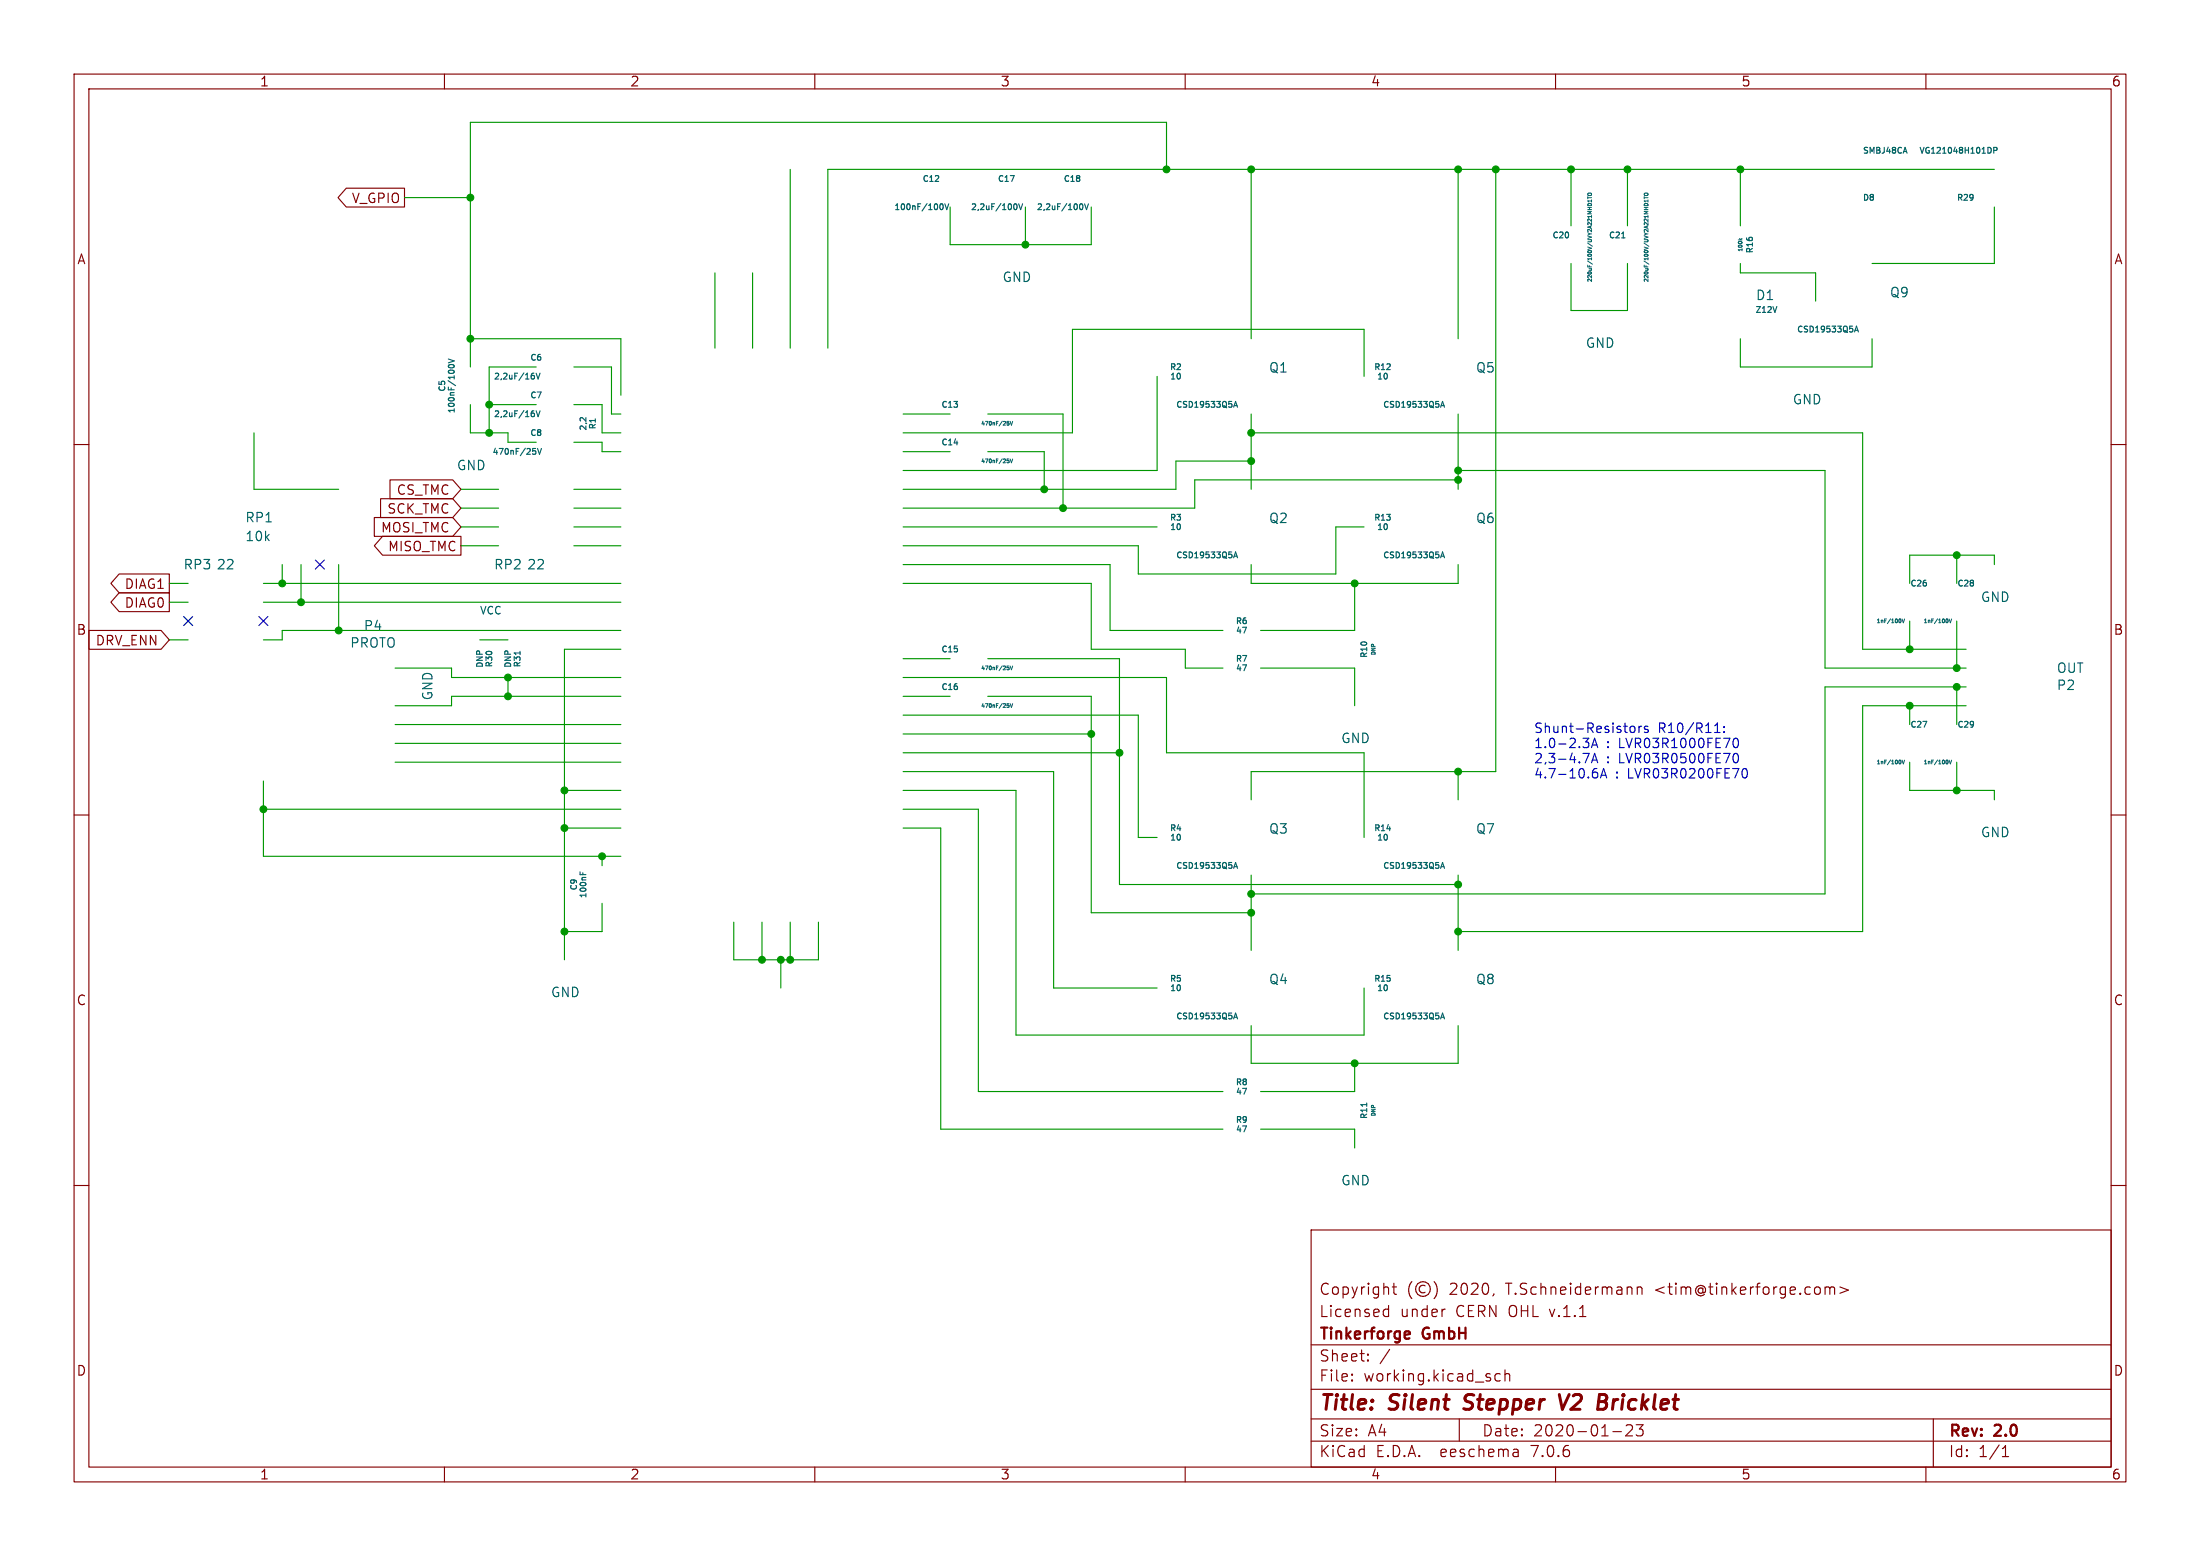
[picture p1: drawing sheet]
<svg xmlns="http://www.w3.org/2000/svg" width="297mm" height="210mm" viewBox="0 0 297 210" stroke-linecap="round" stroke-linejoin="round" font-family="sans-serif">
<g fill="none" stroke="#840000" stroke-width=".15">
<path d="M10 10h277v190h-277zM12 12h273v186h-273zM60 10v2M110 10v2M160 10v2M210 10v2M260 10v2M46.7 25.4h7.9v2.5h-7.9l-1.1-1.2zM10 60h2M285 60h2M16.1 77.5h6.8v2.5h-6.8l-1.1-1.3zM50.5 69.8h10.6l1.1 1.3-1.1 1.3h-10.6z"/>
<path d="M51.4 67.3h9.7l1.1 1.3-1.1 1.3h-9.7zM51.6 72.4h10.6v2.5h-10.6l-1.1-1.2zM52.6 64.8h8.5l1.1 1.2-1.1 1.3h-8.5zM12 85.1h9.7l1.2 1.3-1.2 1.2h-9.7zM16.1 80h6.8v2.6h-6.8l-1.1-1.3zM10 110h2M285 110h2M10 160h2M285 160h2M177 166h108v32h-108zM186.9 177.6l.1 .1 .5-.1M186.9 176.8l.1-.1 .5 .1"/>
<path d="M187.5 176.2v1.5M188 173.7h.5M188.2 173.2v1.3v.1l.3 .1M190.6 173a1.72 1.72 0 0 0 0 2.3M192.4 173.6a.52 .52 0 0 0-.8 .4 .52 .52 0 0 0 .8 .4M193.6 173a1.72 1.72 0 0 1 0 2.3M195 176.7h.1M201.7 174.6l-.2 .3M221 173.8a.37 .37 0 0 1 .7 .1v.8M221 173.7v1M246.4 173.8a.37 .37 0 0 1 .6 .1M246.4 173.7v1"/>
<path d="M247 173.9l.2-.2 .4 .1 .1 .9M247 173.9v.8M248.4 173.7l1.1 .4-1.1 .5M60 198v2M110 198v2M160 198v2M177 194.5h108M177 191.5h108M177 187.5h108M177 181.5h108M182.5 186.3h.1l-.1 .1M182.5 186.3v.1"/>
<path d="M182.5 185.5v.1M182.5 185.5h.1l-.1 .1M184.7 183.6v.1M184.7 183.6h-.1l.1 .1M184.7 182.8v.1M184.7 182.8h-.1l.1 .1M187.6 182.1l-1.3 2M197 191.5v3M202.5 185.5l-.4-.1-.3 .3v.4l.2 .2 .1 .1 .4-.1M203.2 185.5a.37 .37 0 0 1 .6 .1v.8M203.2 184.9v1.5M204.9 195.7l.1 .9"/>
<path d="M205 196.5l-.2 .1M205 196h-.2M210 198v2M217.7 193.2h1.2M219.5 192.4l.2-.1 .5 .1a.41 .41 0 0 1 .1 .5l-.8 .9h.9M220.9 192.3h.9l-.5 .6a.41 .41 0 0 1 .5 .3v.3l-.1 .2-.6 .1-.2-.1M260 198v2M261 191.5v6.5M270.3 196.6h.9M270.3 195.5l.4-.4v1.5"/>
<circle cx="192.1" cy="174" r="1"/>
</g>
<path d="M197.6 190.1l.3 .1M197.9 188.4l-.1 .4v.2M210.5 188.2l.4 2 .9-2M216.5 189.2l.3 .1a.54 .54 0 0 1-.2 .8M216.6 188.2a.46 .46 0 0 1 .3 .4 .46 .46 0 0 1-.2 .5" fill="none" stroke="#840000" stroke-width=".4"/>
<path d="M190.1 179.7l.2 .1v.2l-.7 .2M190.3 180.6l-.2 .1" fill="none" stroke="#840000" stroke-width=".3"/>
<g fill="none" stroke="#0000c2" stroke-width=".15">
<path d="M214.5 99.6l-.4 .5M220.1 98.1l.4-.1 .2 .3v.3l-.1 .2-.3 .1-.2-.2M221.3 98v.9M221.6 98l-.2 .1-.1 .2M222.5 98.1l-.3-.1-.2 .2v.2l.5 .1v.3h-.5M231.5 98.9h.7M231.7 97.8l.1-.2v1.3M232.8 98.7v.2M232.8 98.1v.1M234 99.9l.1-.2 .3-.1a.79 .79 0 0 1 0 1.3l-.3-.1-.1-.1M213.7 101.7h.8l-.5 1.3M214.2 100.1l.3 .3v.3l-.3 .2"/>
<path d="M214.9 100.9l.4-1.3 .4 1.3M214.9 103l.4-1.3 .4 1.3M215 100.5h.6M215 102.6h.6M215.2 104.2h.3l.2 .3-.1 .4-.4 .1M215.6 103.7l-.4 .1M216.1 105l.4-1.3 .4 1.3M216.2 104.6h.6M234 101.9l.1-.2h.3a.79 .79 0 0 1 0 1.3l-.3-.1-.1-.2M235.2 104l.2-.2 .2-.1a.79 .79 0 0 1 0 1.3l-.2-.1-.2-.1"/>
</g>
<g fill="none" stroke="#009600" stroke-width=".15">
<path d="M54.6 26.7h8.9M96.5 36.8v10.2M101.6 36.8v10.2M106.7 22.9v24.1M128.3 27.9v5.1h19v-5.1M138.4 27.9v5.1M157.5 22.9v-6.4h-94v33M168.9 22.9v22.8M196.8 22.9v22.8M201.9 22.9v81.2h-33v3.9M212.1 22.9v7.6M212.1 35.6v6.3h7.6v-6.3"/>
<path d="M219.7 22.9v7.6M234.9 22.9v7.6M234.9 35.6v1.2h10.2v3.8M269.2 27.9v7.7h-16.5M269.2 22.9h-157.4v24.1M34.3 58.4v7.6h11.4M63.5 54.6v3.8h5.1v1.3h3.8M63.5 45.7h20.3v7.6M66 54.6h6.4M72.4 49.5h-6.4v8.9M77.5 54.6h3.8v3.8h2.5M77.5 59.7h3.8v1.3h2.5"/>
<path d="M77.5 49.5h5v6.4h1.3M121.9 55.9h6.4M133.3 55.9h10.2v12.7M156.2 50.8v12.7h-34.3M168.9 58.4h82.6v29.2h13.9M168.9 55.9v10.1M184.1 50.8v-6.3h-39.3v13.9h-22.9M196.8 55.9v10.1M234.9 45.7v3.8h17.8v-3.8M22.9 78.7h2.5M35.6 78.7h48.2M38.1 76.2v2.5"/>
<path d="M40.6 76.2v5.1M45.7 76.2v8.9M62.2 71.1h5.1M62.2 73.7h5.1M62.2 66h5.1M62.2 68.6h5.1M77.5 71.1h6.3M77.5 73.7h6.3M77.5 66h6.3M77.5 68.6h6.3M121.9 78.7h25.4v8.9h12.7v2.6h5.1M121.9 71.1h34.3"/>
<path d="M121.9 76.2h28v8.9h15.2M121.9 61h6.4M133.3 61h7.7v5M168.9 76.2v2.5h27.9v-2.5M168.9 62.2h-10.2v3.8h-36.8M182.9 78.7v6.4h-12.7M184.1 71.1h-3.8v6.4h-26.6v-3.8h-31.8M196.8 63.5h49.6v26.7h19M196.8 64.8h-35.5v3.8h-39.4M264.2 74.9v3.8M269.2 76.2v-1.3h-11.4v3.8M22.9 86.4h2.5"/>
<path d="M22.9 81.3h2.5M35.6 81.3h48.2M53.3 90.2h7.7v1.2h22.8M53.3 97.8h30.5M64.8 86.4h3.8M68.6 91.4v2.6M83.8 87.6h-7.6v41.9M83.8 94h-22.8v1.3h-7.7M83.8 85.1h-45.7v1.3h-2.5M121.9 91.4h35.6v10.2h26.6v11.4M121.9 88.9h6.4M121.9 94h6.4"/>
<path d="M121.9 96.5h31.8v16.5h2.5M121.9 99.1h25.4M133.3 88.9h17.8v30.5h45.7M133.3 94h14v29.2h21.6M170.2 90.2h12.7v5.1M257.8 83.8v3.8M257.8 95.3v2.5M264.2 83.8v6.4M264.2 92.7v5.1M265.4 95.3h-13.9v30.4h-54.7M265.4 92.7h-19v28h-77.5M35.6 105.4v10.2h48.2"/>
<path d="M35.6 109.2h48.2M53.3 102.9h30.5M53.3 100.3h30.5M76.2 106.7h7.6M76.2 111.8h7.6M81.3 115.6v1.2M121.9 106.7h15.3v33h46.9v-6.3M121.9 104.1h20.3v29.3h14M121.9 111.8h5.1v40.6h38.1M121.9 109.2h10.2v38.1h33M121.9 101.6h29.2M168.9 118.1v10.2"/>
<path d="M196.8 104.1v3.9M196.8 118.1v10.2M257.8 102.9v3.8h11.4v1.3M264.2 102.9v3.8M81.3 121.9v3.8h-5.1M99.1 124.5v5h11.4v-5M102.9 124.5v5M105.4 129.5v3.9M106.7 124.5v5M168.9 138.4v5.1h27.9v-5.1M170.2 152.4h12.7v2.5M182.9 143.5v3.8h-12.7"/>
</g>
<path d="M42.6 75.6l1.2 1.2M43.8 75.6l-1.2 1.2M24.8 83.2l1.2 1.2M26 83.2l-1.2 1.2M35 83.2l1.2 1.2M36.2 83.2l-1.2 1.2" fill="none" stroke="#000084" stroke-width=".15"/>
<g fill="none" stroke="#006464" stroke-width=".14">
<path d="M214.4 26.5v.3M214.4 26.7h.5M214.4 26.1h.4l.1 .2-.2 .1h-.3zM214.9 27v.3M214.9 27.1h-.5l.1 .2M222 26.7h.5M222 26.5v.3M222 26.1h.4l.1 .2-.2 .1h-.3zM222.5 27.1h-.5l.1 .2M222.5 27v.3M234.8 32.2l.2 .2M235.2 32.2l-.2 .1"/>
<path d="M136 56.9h.2M136 57.1l.2 .1v.1l-.2 .1M136.4 56.9l.1 .5 .2-.5M136 62h.2M136 62.1l.2 .1v.2l-.2 .1M136.4 62l.1 .5 .2-.5M136 95h.2M136 89.9h.2M136 95.2l.2 .1v.1l-.2 .1M136 90.1l.2 .1v.2h-.2M136.4 95l.1 .5 .2-.5M136.4 89.9l.1 .5 .2-.5"/>
<path d="M256.5 83.5a.32 .32 0 0 1 0 .5M256.8 83.5l.2 .5 .1-.5M262.9 83.5a.32 .32 0 0 1 0 .5M263.1 83.5l.2 .5 .2-.5M256.5 102.6a.32 .32 0 0 1 0 .5M256.8 102.6l.2 .5 .1-.5M262.9 102.6a.32 .32 0 0 1 0 .5M263.1 102.6l.2 .5 .2-.5"/>
</g>
<g fill="none" stroke="#006464" stroke-width=".15">
<path d="M257.2 19.9l.3 .8M268.7 19.9l.1 .3-.1 .4M126.9 27.7l.2-.2a.42 .42 0 0 1 .2 .4 .42 .42 0 0 1-.2 .4l-.2-.2M127.6 27.5l.2 .8 .3-.8M137 27.5a.42 .42 0 0 1 .3 .4 .42 .42 0 0 1-.3 .4M137.5 27.5l.3 .8 .3-.8M145.9 27.5a.42 .42 0 0 1 .3 .4 .42 .42 0 0 1-.3 .4M146.4 27.5l.3 .8 .2-.8M218.9 32.1h.5M269.2 20.3h.3l.1-.3-.4-.1v.8M60.5 48.5l.8 .2-.8 .3M60.7 49.6l-.2-.1a.42 .42 0 0 1 .4-.3 .42 .42 0 0 1 .4 .3l-.1 .1"/>
<path d="M71.9 50.7l.3 .1-.1 .3-.2 .1M71.9 55.7l.3 .2-.1 .3h-.2M71.9 50.4h.2M71.9 55.4h.2M72.4 50.4l.2 .8 .3-.8M72.4 55.4l.2 .8 .3-.8M78.4 56.4h.2M79.1 56.4v.5M166.5 55l.3-.8 .3 .8M166.6 54.7h.4M194.5 55l.2-.8 .3 .8M194.6 54.7h.3"/>
<path d="M239.9 41.4l-.3 .8M250.4 44.8l.2-.8 .3 .8M250.4 44.6h.4M71.9 60.5h.4M72 60.8h.2l.1 .2v.3h-.3M72.6 60.5l.2 .8 .3-.8M166.5 75.3l.3-.8 .3 .8M166.6 75.1h.4M194.5 75.3l.2-.8 .3 .8M194.6 75.1h.3M70.2 87.9v.5M78.3 117.7v.3"/>
<path d="M78.7 117.8v.2M166.5 117.2l.3-.8 .3 .8M166.6 117h.4M194.5 117.2l.2-.8 .3 .8M194.6 117h.3M166.5 137.5l.3-.8 .3 .8M166.6 137.3h.4M194.5 137.5l.2-.8 .3 .8M194.6 137.3h.3M184.5 148.9v.4"/>
</g>
<g fill="#009600" stroke="#009600" stroke-width=".15">
<circle cx="219.7" cy="22.9" r=".46"/>
<circle cx="234.9" cy="22.9" r=".46"/>
<circle cx="151.1" cy="101.6" r=".46"/>
<circle cx="147.3" cy="99.1" r=".46"/>
<circle cx="264.2" cy="90.2" r=".46"/>
<circle cx="264.2" cy="92.7" r=".46"/>
<circle cx="257.8" cy="87.6" r=".46"/>
<circle cx="264.2" cy="106.7" r=".46"/>
<circle cx="196.8" cy="104.1" r=".46"/>
<circle cx="168.9" cy="62.2" r=".46"/>
<circle cx="168.9" cy="58.4" r=".46"/>
<circle cx="182.9" cy="78.7" r=".46"/>
<circle cx="264.2" cy="74.9" r=".46"/>
<circle cx="196.8" cy="119.4" r=".46"/>
<circle cx="182.9" cy="143.5" r=".46"/>
<circle cx="196.8" cy="125.7" r=".46"/>
<circle cx="257.8" cy="95.3" r=".46"/>
<circle cx="201.9" cy="22.9" r=".46"/>
<circle cx="168.9" cy="22.9" r=".46"/>
<circle cx="196.8" cy="22.9" r=".46"/>
<circle cx="196.8" cy="63.5" r=".46"/>
<circle cx="212.1" cy="22.9" r=".46"/>
<circle cx="196.8" cy="64.8" r=".46"/>
<circle cx="168.9" cy="123.2" r=".46"/>
<circle cx="168.9" cy="120.7" r=".46"/>
<circle cx="106.7" cy="129.5" r=".46"/>
<circle cx="81.3" cy="115.6" r=".46"/>
<circle cx="76.2" cy="111.8" r=".46"/>
<circle cx="76.2" cy="125.7" r=".46"/>
<circle cx="102.9" cy="129.5" r=".46"/>
<circle cx="76.2" cy="106.7" r=".46"/>
<circle cx="105.4" cy="129.5" r=".46"/>
<circle cx="63.5" cy="26.7" r=".46"/>
<circle cx="63.5" cy="45.7" r=".46"/>
<circle cx="38.1" cy="78.7" r=".46"/>
<circle cx="66" cy="58.4" r=".46"/>
<circle cx="143.5" cy="68.6" r=".46"/>
<circle cx="141" cy="66" r=".46"/>
<circle cx="157.5" cy="22.9" r=".46"/>
<circle cx="138.4" cy="33" r=".46"/>
<circle cx="40.6" cy="81.3" r=".46"/>
<circle cx="45.7" cy="85.1" r=".46"/>
<circle cx="68.6" cy="91.4" r=".46"/>
<circle cx="68.6" cy="94" r=".46"/>
<circle cx="35.6" cy="109.2" r=".46"/>
<circle cx="66" cy="54.6" r=".46"/>
</g>
<g font-size="2.8" fill="#840000">
<text x="178" y="190.9">Title:</text>
<text x="187.7" y="190.9">Silent</text>
<text x="198.6" y="190.9">Stepper</text>
<text x="212.2" y="190.9">V2</text>
<text x="218.2" y="190.9">Bricklet</text>
</g>
<g font-size="2.1" fill="#840000">
<text x="178" y="178">Licensed</text>
<text x="178" y="175">Copyright</text>
<text x="189" y="178">under</text>
<text x="195.7" y="175">2020,</text>
<text x="196.6" y="178">CERN OHL v.1.1</text>
<text x="203.5" y="175">T.Schneidermann</text>
<text x="223.7" y="175">&lt;tim@tinkerforge.com&gt;</text>
<text x="178" y="184">Sheet:</text>
<text x="178" y="181.2">Tinkerforge</text>
<text x="192.2" y="181.2">GmbH</text>
<text x="178" y="186.7">File:</text>
<text x="184.1" y="186.7">working.kicad_sch</text>
<text x="178" y="196.9">KiCad</text>
<text x="178" y="194.1">Size:</text>
<text x="184.7" y="194.1">A4</text>
<text x="185.7" y="196.9">E.D.A.</text>
<text x="194.6" y="196.9">eeschema</text>
<text x="200" y="194.1">Date:</text>
<text x="207" y="196.9">7.0.6</text>
<text x="207" y="194.1">2020-01-23</text>
<text x="263" y="194.3">Rev:</text>
<text x="263" y="196.9">Id:</text>
<text x="267.1" y="196.9">1/1</text>
<text x="269.4" y="194.3">2.0</text>
</g>
<g font-size="1.8" fill="#840000">
<text x="35" y="11.9">1</text>
<text x="85" y="11.9">2</text>
<text x="135" y="11.9">3</text>
<text x="185" y="11.9">4</text>
<text x="235" y="11.9">5</text>
<text x="285" y="11.9">6</text>
<text x="47.4" y="27.6">V_GPIO</text>
<text x="10.3" y="35.9">A</text>
<text x="285.3" y="35.9">A</text>
<text x="52.2" y="69.5">SCK_TMC</text>
<text x="53.5" y="67">CS_TMC</text>
<text x="51.3" y="72.1">MOSI_TMC</text>
<text x="52.3" y="74.6">MISO_TMC</text>
<text x="16.7" y="82.2">DIAG0</text>
<text x="16.7" y="79.7">DIAG1</text>
<text x="10.3" y="85.9">B</text>
<text x="12.8" y="87.3">DRV_ENN</text>
<text x="285.3" y="85.9">B</text>
<text x="10.3" y="135.9">C</text>
<text x="285.3" y="135.9">C</text>
<text x="10.3" y="185.9">D</text>
<text x="285.3" y="185.9">D</text>
<text x="35" y="199.9">1</text>
<text x="85" y="199.9">2</text>
<text x="135" y="199.9">3</text>
<text x="185" y="199.9">4</text>
<text x="235" y="199.9">5</text>
<text x="285" y="199.9">6</text>
</g>
<g font-size="1.8" fill="#006464">
<text x="135.3" y="38.3">GND</text>
<text x="237" y="40.7">D1</text>
<text x="255.1" y="40.3">Q9</text>
<text x="214" y="47.2">GND</text>
<text x="171.2" y="50.5">Q1</text>
<text x="199.2" y="50.5">Q5</text>
<text x="241.9" y="54.8">GND</text>
<text x="61.6" y="63.7">GND</text>
<text x="33" y="70.7">RP1</text>
<text x="171.2" y="70.8">Q2</text>
<text x="199.2" y="70.8">Q6</text>
<text x="24.7" y="77.1">RP3</text>
<text x="29.2" y="77.1">22</text>
<text x="33" y="73.3">10k</text>
<text x="66.6" y="77.1">RP2</text>
<text x="71.1" y="77.1">22</text>
<text x="267.3" y="81.5">GND</text>
<text x="47.2" y="87.6">PROTO</text>
<text x="49" y="85.3">P4</text>
<text x="58.6" y="94.6" transform="rotate(-90 58.6 94.6)">GND</text>
<text x="277.6" y="93.3">P2</text>
<text x="277.6" y="91">OUT</text>
<text x="181" y="100.5">GND</text>
<text x="171.2" y="112.7">Q3</text>
<text x="199.2" y="112.7">Q7</text>
<text x="267.3" y="113.2">GND</text>
<text x="74.3" y="134.8">GND</text>
<text x="171.2" y="133">Q4</text>
<text x="199.2" y="133">Q8</text>
<text x="181" y="160.2">GND</text>
</g>
<g font-size="1.8" fill="#0000c2">
<text x="207" y="99">Shunt-Resistors</text>
<text x="207" y="101.1">1.0-2.3A</text>
<text x="216.9" y="101.1">:</text>
<text x="218.7" y="101.1">LVR03R1000FE70</text>
<text x="223.8" y="99">R10/R11:</text>
<text x="207" y="103.1">2,3-4.7A</text>
<text x="207" y="105.2">4.7-10.6A</text>
<text x="216.9" y="103.1">:</text>
<text x="218.1" y="105.2">:</text>
<text x="218.7" y="103.1">LVR03R0500FE70</text>
<text x="219.9" y="105.2">LVR03R0200FE70</text>
</g>
<text font-size="1.4" fill="#006464" x="64.7" y="83.1">VCC</text>
<g font-size="1.1" fill="#006464">
<text x="251.4" y="20.9">SMBJ48CA</text>
<text x="259" y="20.9">VG121048H101DP</text>
<text x="120.6" y="28.6">100nF/100V</text>
<text x="124.4" y="24.8">C12</text>
<text x="131" y="28.6">2,2uF/100V</text>
<text x="134.6" y="24.8">C17</text>
<text x="139.9" y="28.6">2,2uF/100V</text>
<text x="143.5" y="24.8">C18</text>
<text x="251.4" y="27.3">D8</text>
<text x="264.1" y="27.3">R29</text>
<text x="209.5" y="32.4">C20</text>
<text x="217.1" y="32.4">C21</text>
<text x="236.8" y="34.3" transform="rotate(-90 236.8 34.3)">R16</text>
<text x="236.9" y="42.4">Z12V</text>
<text x="242.5" y="45.1">CSD19533Q5A</text>
<text x="60.3" y="53" transform="rotate(-90 60.3 53)">C5</text>
<text x="66.6" y="51.4">2,2uF/16V</text>
<text x="71.5" y="48.9">C6</text>
<text x="71.5" y="54">C7</text>
<text x="157.8" y="50.2">R2</text>
<text x="157.9" y="51.4">10</text>
<text x="185.4" y="50.2">R12</text>
<text x="185.8" y="51.4">10</text>
<text x="61.6" y="55.9" transform="rotate(-90 61.6 55.9)">100nF/100V</text>
<text x="66.6" y="56.5">2,2uF/16V</text>
<text x="71.5" y="59">C8</text>
<text x="79.4" y="58.2" transform="rotate(-90 79.4 58.2)">2,2</text>
<text x="80.6" y="58.1" transform="rotate(-90 80.6 58.1)">R1</text>
<text x="127" y="55.2">C13</text>
<text x="158.7" y="55.2">CSD19533Q5A</text>
<text x="186.6" y="55.2">CSD19533Q5A</text>
<text x="66.4" y="61.6">470nF/25V</text>
<text x="127" y="60.3">C14</text>
<text x="157.8" y="70.5">R3</text>
<text x="157.9" y="71.7">10</text>
<text x="185.4" y="70.5">R13</text>
<text x="185.8" y="71.7">10</text>
<text x="158.7" y="75.6">CSD19533Q5A</text>
<text x="186.6" y="75.6">CSD19533Q5A</text>
<text x="257.8" y="79.4">C26</text>
<text x="264.1" y="79.4">C28</text>
<text x="127" y="88.3">C15</text>
<text x="166.7" y="84.4">R6</text>
<text x="166.7" y="89.5">R7</text>
<text x="166.7" y="85.7">47</text>
<text x="184.8" y="88.9" transform="rotate(-90 184.8 88.9)">R10</text>
<text x="65.4" y="90.2" transform="rotate(-90 65.4 90.2)">DNP</text>
<text x="66.7" y="90.2" transform="rotate(-90 66.7 90.2)">R30</text>
<text x="69.2" y="90.2" transform="rotate(-90 69.2 90.2)">DNP</text>
<text x="70.5" y="90.2" transform="rotate(-90 70.5 90.2)">R31</text>
<text x="127" y="93.3">C16</text>
<text x="166.7" y="90.8">47</text>
<text x="257.8" y="98.4">C27</text>
<text x="264.1" y="98.4">C29</text>
<text x="157.8" y="112.4">R4</text>
<text x="157.9" y="113.7">10</text>
<text x="185.4" y="112.4">R14</text>
<text x="185.8" y="113.7">10</text>
<text x="158.7" y="117.5">CSD19533Q5A</text>
<text x="186.6" y="117.5">CSD19533Q5A</text>
<text x="78.1" y="120.3" transform="rotate(-90 78.1 120.3)">C9</text>
<text x="79.4" y="121.3" transform="rotate(-90 79.4 121.3)">100nF</text>
<text x="157.8" y="132.7">R5</text>
<text x="157.9" y="134">10</text>
<text x="158.7" y="137.8">CSD19533Q5A</text>
<text x="185.4" y="132.7">R15</text>
<text x="185.8" y="134">10</text>
<text x="186.6" y="137.8">CSD19533Q5A</text>
<text x="166.7" y="146.7">R8</text>
<text x="166.7" y="147.9">47</text>
<text x="166.7" y="151.8">R9</text>
<text x="166.7" y="153">47</text>
<text x="184.8" y="151.2" transform="rotate(-90 184.8 151.2)">R11</text>
</g>
<g font-size=".7" fill="#006464">
<text x="235.4" y="34.1" transform="rotate(-90 235.4 34.1)">100k</text>
<text x="215.1" y="38.2" transform="rotate(-90 215.1 38.2)">220uF/100V/UVY2A221MHD1TO</text>
<text x="222.7" y="38.2" transform="rotate(-90 222.7 38.2)">220uF/100V/UVY2A221MHD1TO</text>
<text x="132.3" y="57.6">470nF/25V</text>
<text x="132.3" y="62.7">470nF/25V</text>
<text x="185.9" y="88.5" transform="rotate(-90 185.9 88.5)">DNP</text>
<text x="253.2" y="84.3">1nF/100V</text>
<text x="259.6" y="84.3">1nF/100V</text>
<text x="132.3" y="95.7">470nF/25V</text>
<text x="132.3" y="90.6">470nF/25V</text>
<text x="253.2" y="103.3">1nF/100V</text>
<text x="259.6" y="103.3">1nF/100V</text>
<text x="185.9" y="150.8" transform="rotate(-90 185.9 150.8)">DNP</text>
</g>
</svg>
